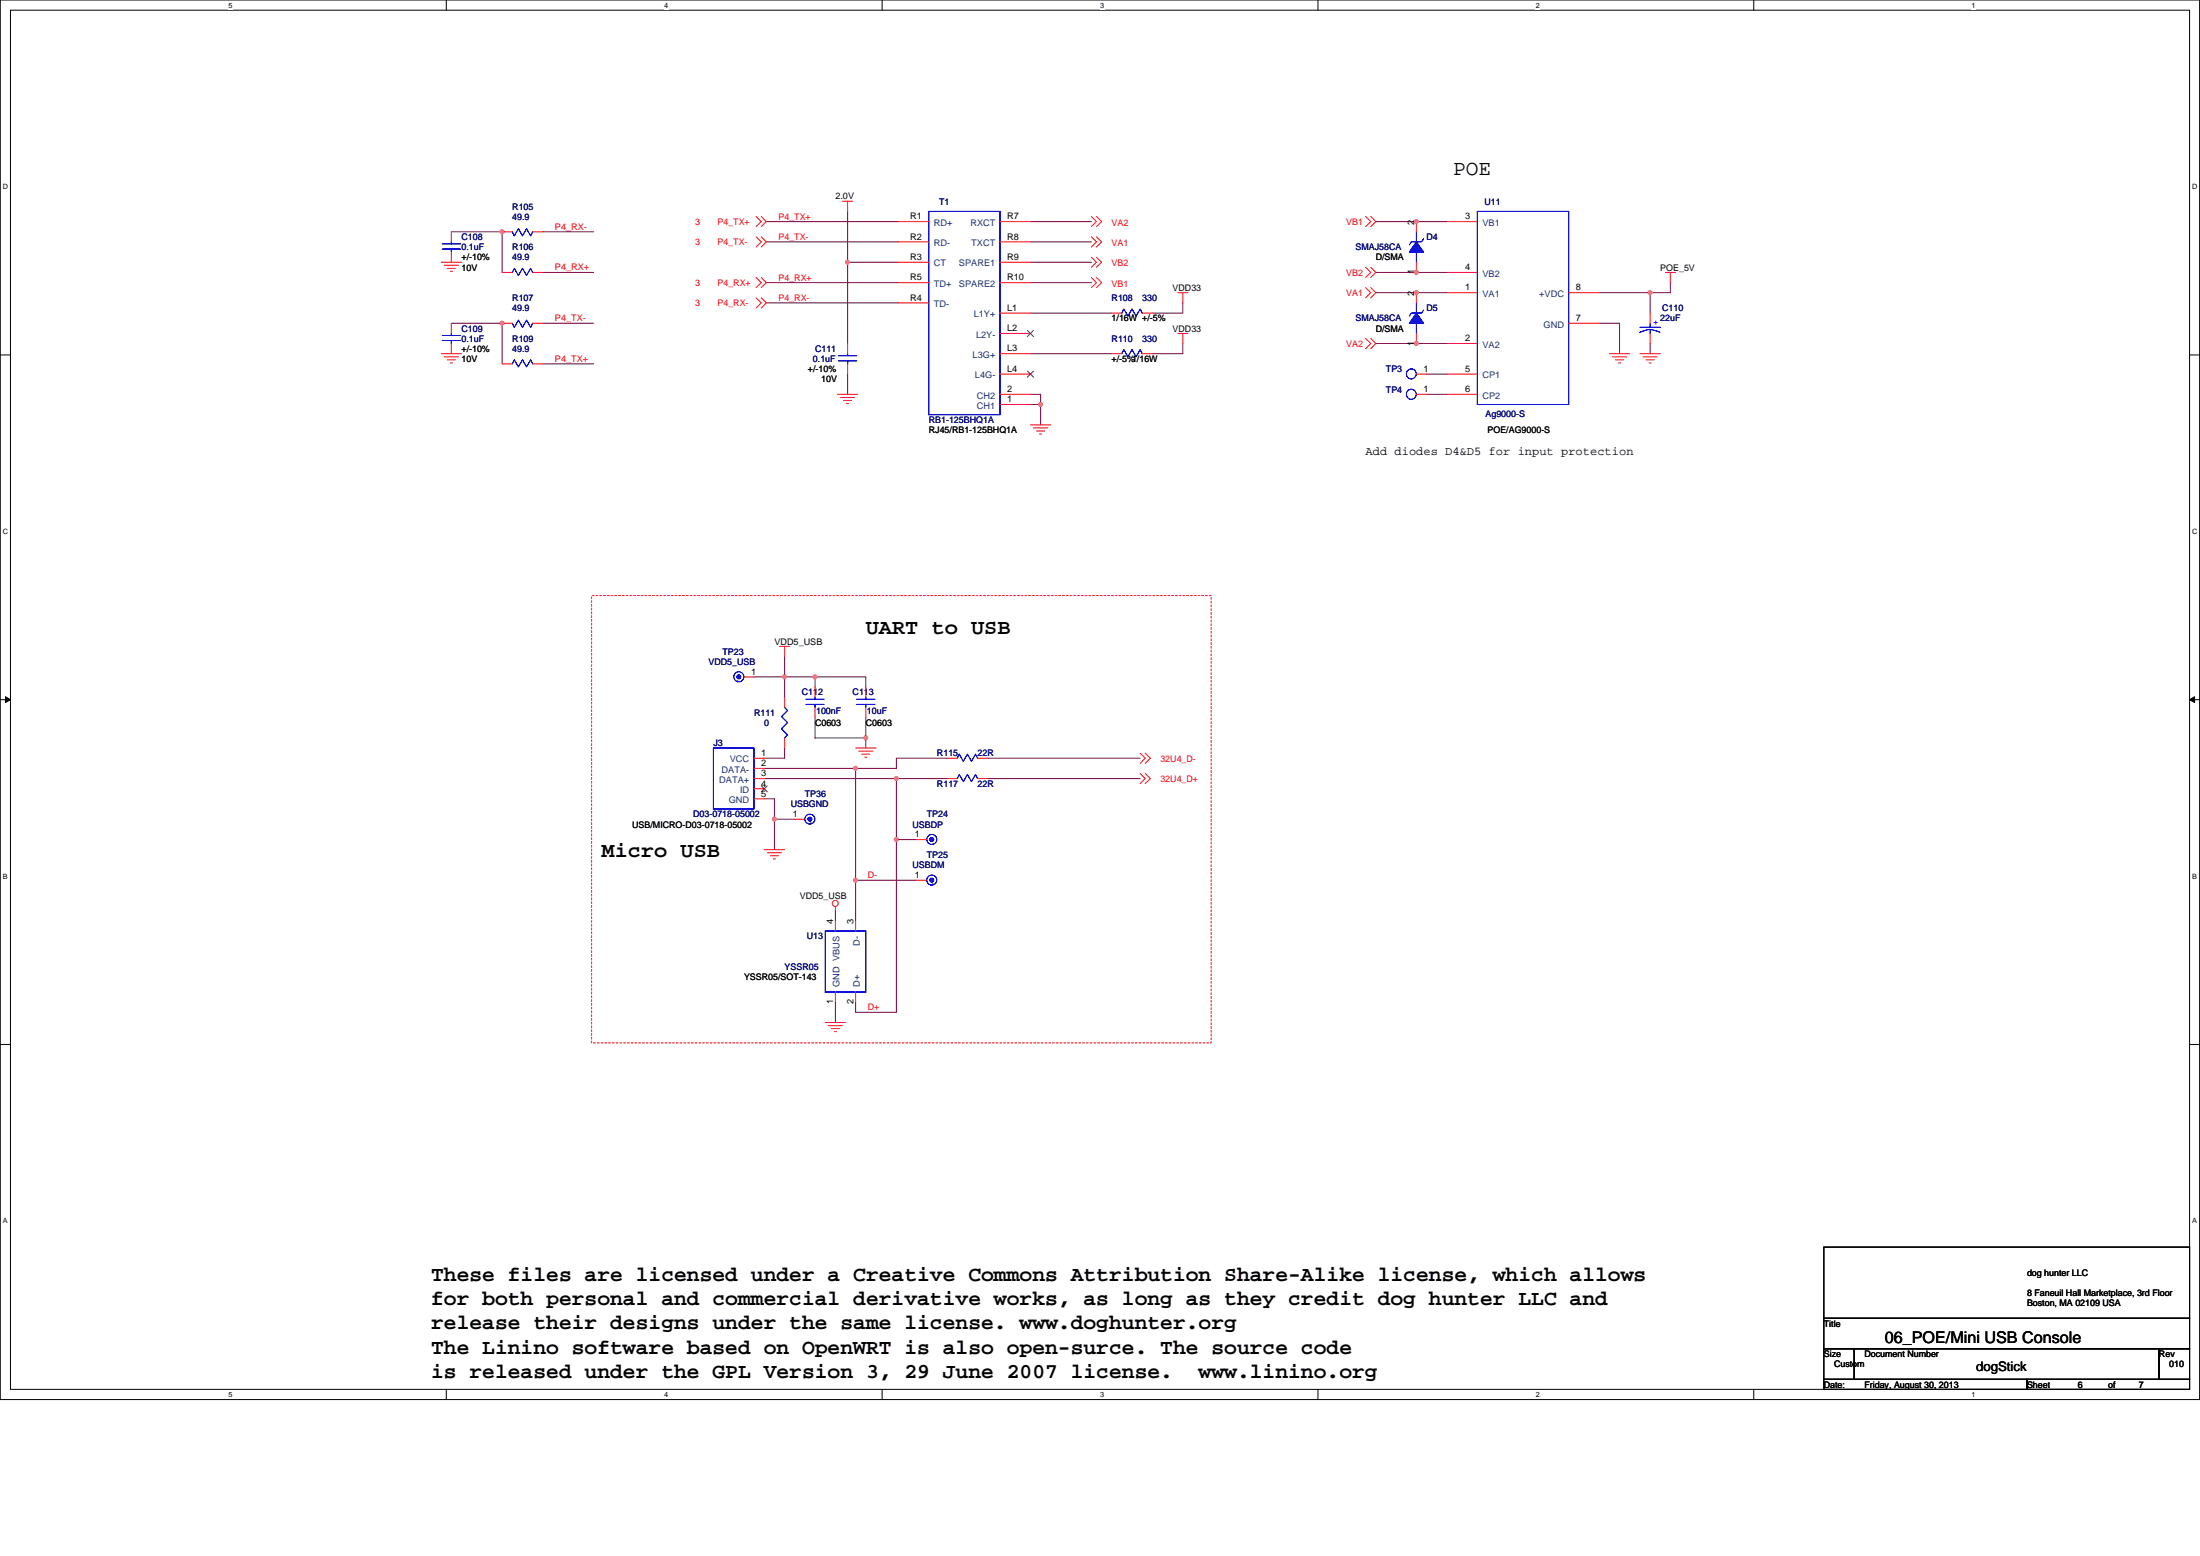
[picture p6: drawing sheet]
<svg xmlns="http://www.w3.org/2000/svg" width="297mm" height="210mm" viewBox="0 0 297 210" stroke-linecap="round" stroke-linejoin="round" font-family="sans-serif">
<path d="M0 0h297v188.9h-297zM1.4 1.4h294.2v186.1h-294.2z" fill="none" stroke="#000" stroke-width=".14"/>
<g fill="#fff">
<path d="M30.8 .1h.6v1.1h-.6z"/>
<path d="M30.8 187.6h.6v1.1h-.6z"/>
</g>
<path d="M60.3 0v1.4M60.3 187.5v1.4" fill="none" stroke="#000" stroke-width=".14"/>
<g fill="#fff">
<path d="M89.7 .1h.5v1.1h-.5z"/>
<path d="M89.7 187.6h.5v1.1h-.5z"/>
</g>
<path d="M119.1 0v1.4M119.1 187.5v1.4" fill="none" stroke="#000" stroke-width=".14"/>
<g fill="#fff">
<path d="M148.5 .1h.6v1.1h-.6z"/>
<path d="M148.5 187.6h.6v1.1h-.6z"/>
</g>
<path d="M177.9 0v1.4M177.9 187.5v1.4" fill="none" stroke="#000" stroke-width=".14"/>
<g fill="#fff">
<path d="M207.4 .1h.5v1.1h-.5z"/>
<path d="M207.4 187.6h.5v1.1h-.5z"/>
</g>
<path d="M236.8 0v1.4M236.8 187.5v1.4" fill="none" stroke="#000" stroke-width=".14"/>
<g fill="#fff">
<path d="M266.2 .1h.6v1.1h-.6z"/>
<path d="M266.2 187.6h.6v1.1h-.6z"/>
<path d="M.4 24.6h.7v1.1h-.7z"/>
<path d="M296 24.6h.7v1.1h-.7z"/>
<path d="M.4 71.2h.7v1.1h-.7z"/>
<path d="M296 71.2h.7v1.1h-.7z"/>
</g>
<path d="M0 47.9h1.4M295.6 47.9h1.4" fill="none" stroke="#000" stroke-width=".14"/>
<g fill="#fff">
<path d="M.4 117.7h.7v1.1h-.7z"/>
<path d="M296 117.7h.6v1.1h-.6z"/>
</g>
<path d="M0 94.4h1.4M295.6 94.4h1.4" fill="none" stroke="#000" stroke-width=".14"/>
<path d="M.7 94l.7 .4-.7 .4zM295.6 94.4l.7-.4v.8z" fill="#000" stroke="#000" stroke-width=".14"/>
<g fill="#fff">
<path d="M.4 164.2h.7v1.1h-.7z"/>
<path d="M296 164.2h.6v1.1h-.6z"/>
</g>
<path d="M0 140.9h1.4M295.6 140.9h1.4M246.2 168.3h49.4v9.6h-49.4zM246.2 177.9h49.4v4.1h-49.4zM246.2 182h4.2v4.1h-4.2zM246.2 186.1h27.5v1.4h-27.5zM250.4 182h41.1v4.1h-41.1zM273.7 186.1h21.9v1.4h-21.9zM291.5 182h4.1v4.1h-4.1z" fill="none" stroke="#000" stroke-width=".14"/>
<path d="M79.9 80.4h83.6v60.3h-83.6z" fill="none" stroke="#f00" stroke-width=".14" stroke-dasharray=".3 .3"/>
<g fill="none" stroke="#800040" stroke-width=".14">
<path d="M60.9 31.3h6.9v5.5M73.3 36.8h6.9M73.3 31.3h6.9M103.5 38.1h17.8M103.5 32.6h17.8M103.5 29.9h17.8M114.4 35.4v11M114.4 28.5v6.9M114.4 35.4h6.9M139.1 29.9h8.3M139.1 32.6h8.3M139.1 38.1h8.3"/>
<path d="M139.1 35.4h8.3M185.8 39.5h9.6M185.8 36.8h9.6M185.8 29.9h9.6M215.9 39.5h6.9M222.8 39.5v2.7M225.5 38.1v1.4h-2.7M60.9 43.6h6.9v5.5M73.3 43.6h6.9M73.3 49.1h6.9M103.5 40.9h17.8M114.4 50.5v2.7"/>
<path d="M139.1 53.2h1.4v1.4M139.1 54.6h1.4M139.1 47.7h11M139.1 42.2h11M140.5 54.6v2.7M159.7 46.4v1.3h-4.1M159.7 40.9v1.3h-4.1M185.8 46.4h9.6M192.6 53.2h2.8M192.6 50.5h2.8M215.9 43.6h2.8v4.1M222.8 46.4v1.3"/>
<path d="M101.8 91.4h4.1v2.7M105.9 88.6v2.8h4.1M110 96.8v2.8h6.9M110 91.4v1.3M110 91.4h6.9v1.3M116.9 96.8v4.1M103.2 107.8h1.4v2.8M103.2 103.7h12.3M103.2 105.1h17.8v8.2M104.6 110.6v4.1M104.6 110.6h2.7M105.9 100.9v1.4h-2.7"/>
<path d="M115.5 118.8v5.5M115.5 118.8h8.3M115.5 103.7v15.1M121 105.1h6.9M121 113.3h2.8M121 113.3v23.3h-5.5v-1.4M127.9 102.3h-6.9v1.4h-5.5M133.4 102.3h20.5M133.4 105.1h20.5M112.8 135.2v2.8M112.8 122.9v1.4"/>
</g>
<g fill="#f0f" stroke="#f0f" stroke-width=".14">
<circle cx="67.8" cy="31.3" r=".27"/>
<circle cx="67.8" cy="43.6" r=".27"/>
<circle cx="105.9" cy="91.3" r=".27"/>
<circle cx="121" cy="113.3" r=".27"/>
<circle cx="116.9" cy="99.6" r=".27"/>
<circle cx="110" cy="91.3" r=".27"/>
<circle cx="121" cy="105.1" r=".27"/>
<circle cx="115.5" cy="118.8" r=".27"/>
<circle cx="115.5" cy="103.7" r=".27"/>
<circle cx="104.5" cy="110.5" r=".27"/>
<circle cx="191.2" cy="39.5" r=".27"/>
<circle cx="191.2" cy="46.3" r=".27"/>
<circle cx="191.2" cy="36.8" r=".27"/>
<circle cx="191.2" cy="29.9" r=".27"/>
<circle cx="114.4" cy="35.4" r=".26"/>
<circle cx="140.5" cy="54.6" r=".27"/>
<circle cx="222.8" cy="39.5" r=".27"/>
</g>
<g fill="none" stroke="#f00" stroke-width=".14">
<path d="M59.6 35.4h2.7M60 35.8h1.9M60.4 36.2h1.1M60.8 36.6h.3M60.9 31.3v1.3M60.9 34v1.4M67.8 36.8h1.4M67.8 31.3h1.4M71.9 36.8h1.4M71.9 31.3h1.4M102.1 32l.7 .6-.7 .7M102.1 37.4l.7 .7-.7 .7"/>
<path d="M102.1 29.2l.7 .7-.7 .7M102.8 32l.7 .6-.7 .7M102.8 37.4l.7 .7-.7 .7M102.8 29.2l.7 .7-.7 .7M113.7 27.2h1.4M114.4 27.2v1.3M121.3 29.9h4.1M121.3 32.6h4.1M121.3 38.1h4.1M121.3 35.4h4.1M135 32.6h4.1M135 29.9h4.1"/>
<path d="M135 35.4h4.1M135 38.1h4.1M147.4 32l.6 .6-.6 .7M147.4 29.2l.6 .7-.6 .7M147.4 34.7l.6 .7-.6 .7M147.4 37.4l.6 .7-.6 .7M148 32l.7 .6-.7 .7M148 29.2l.7 .7-.7 .7M148 34.7l.7 .7-.7 .7M148 37.4l.7 .7-.7 .7M159 39.5h1.4M159.7 39.5v1.4"/>
<path d="M184.4 38.8l.7 .7-.7 .7M184.4 36.1l.7 .7-.7 .6M184.4 29.2l.7 .7-.7 .7M185.1 38.8l.7 .7-.7 .7M185.1 36.1l.7 .7-.7 .6M185.1 29.2l.7 .7-.7 .7M191.2 35.4v1.4M191.2 29.9v1.4M191.2 39.5v1.4M195.4 29.9h4.1M195.4 36.8h4.1M195.4 39.5h4.1"/>
<path d="M211.8 39.5h4.1M224.9 36.8h1.3M225.5 36.8v1.3M59.6 47.7h2.7M60 48.2h1.9M60.4 48.6h1.1M60.8 49h.3M60.9 43.6v1.4M60.9 46.4v1.3M67.8 43.6h1.4M67.8 49.1h1.4M71.9 43.6h1.4"/>
<path d="M71.9 49.1h1.4M102.1 40.2l.7 .7-.7 .7M102.8 40.2l.7 .7-.7 .7M113.1 53.2h2.7M113.5 53.6h1.9M113.9 54h1.1M114.3 54.5h.3M114.4 46.4v1.3M114.4 49.1v1.4M121.3 40.9h4.1M135 42.2h4.1M135 45h4.1"/>
<path d="M135 47.7h4.1M135 50.5h4.1M135 53.2h4.1M135 54.6h4.1M139.1 57.3h2.8M139.5 57.7h2M140 58.2h1.1M140.4 58.6h.2M150.1 42.2h1.4M150.1 47.7h1.4M154.2 42.2h1.4M154.2 47.7h1.4"/>
<path d="M159 45h1.4M159.7 45v1.4M184.4 45.7l.7 .7-.7 .7M185.1 45.7l.7 .7-.7 .7M191.2 53.2h1.4M191.2 45v1.4M191.2 50.5h1.4M195.4 46.4h4.1M195.4 50.5h4.1M195.4 53.2h4.1M211.8 43.6h4.1M217.3 47.7h2.7"/>
<path d="M217.7 48.2h1.9M218.1 48.6h1.1M218.5 49h.3M221.4 47.7h2.8M221.8 48.2h1.9M222.2 48.6h1.1M222.6 49h.3M222.8 42.2v1.4M222.8 45v1.4M100.5 91.4h1.3M105.2 87.2h1.4M105.9 94.1v1.4"/>
<path d="M105.9 99.6v1.3M105.9 87.2v1.4M110 92.7v1.4M110 95.5v1.3M116.9 92.7v1.4M116.9 95.5v1.3M101.8 102.3h1.4M101.8 105.1h1.4M101.8 103.7h1.4M101.8 106.4h1.4M101.8 107.8h1.4M103.2 114.7h2.7"/>
<path d="M103.6 115.1h1.9M104 115.5h1.1M104.4 115.9h.3M107.3 110.6h1.4M115.5 100.9h2.8M115.9 101.4h2M116.4 101.8h1.1M116.8 102.2h.2M123.8 113.3h1.3M123.8 118.8h1.3M127.9 105.1h1.3M127.9 102.3h1.3"/>
<path d="M132 105.1h1.4M132 102.3h1.4M153.9 101.6l.7 .7-.7 .7M153.9 104.4l.7 .7-.7 .6M154.6 101.6l.7 .7-.7 .7M154.6 104.4l.7 .7-.7 .6M111.4 138h2.8M111.8 138.4h1.9M112.2 138.8h1.1M112.6 139.2h.3M112.8 133.9v1.3M112.8 124.3v1.3"/>
<path d="M112.8 122.3v.6M115.5 124.3v1.3M115.5 133.9v1.3"/>
<circle cx="112.8" cy="121.9" r=".4"/>
</g>
<g fill="none" stroke="#00f" stroke-width=".14">
<path d="M59.7 33.6h2.5M59.7 32.9h2.5M60.9 32.6v.3M60.9 33.6v.4M69.2 31.3l.2 .5 .6-.9 .5 .9 .6-.9 .5 .9 .3-.5M69.2 36.8l.2-.6 .6 1 .5-1 .6 1 .5-1 .3 .6M125.4 28.5h9.6v27.5h-9.6zM191.2 34v1.4M191.2 31.3v1.3M192.2 32.2l-.3 .4h-1.3l-.3 .5M199.5 28.5h12.3v26.1h-12.3zM59.7 46h2.5"/>
<path d="M59.7 45.3h2.5M60.9 45v.3M60.9 46v.4M69.2 43.6l.2 .6 .6-1 .5 1 .6-1 .5 1 .3-.6M69.2 49.1l.2-.5 .6 .9 .5-.9 .6 .9 .5-.9 .3 .5M113.2 48.7h2.5M113.2 48h2.5M114.4 47.7v.3M114.4 48.7v.4M151.5 42.2l.2-.5 .6 1 .5-1 .6 1 .5-1 .3 .5M151.5 47.7l.2-.5 .6 1 .5-1 .6 1 .5-1 .3 .5M191.2 43.6v1.4"/>
<path d="M191.2 40.9v1.3M192.2 41.8l-.3 .4h-1.3l-.3 .5M221.4 44.2h2.8M222.8 44.6v.4M222.8 43.6v.6M224.1 44.9a2.64 2.64 0 0 0-2.7 0M105.9 95.5l.4 .4-.8 .8 .8 .8-.8 .8 .8 .9-.4 .4M108.8 95.1h2.5M108.8 94.4h2.5M110 94.1v.3M110 95.1v.4M115.7 95.1h2.4"/>
<path d="M115.7 94.4h2.4M116.9 94.1v.3M116.9 95.1v.4M96.3 100.9h5.5v8.3h-5.5zM129.2 105.1l.3-.6 .6 1 .5-1 .6 1 .5-1 .3 .6M129.2 102.3l.3-.5 .6 .9 .5-.9 .6 .9 .5-.9 .3 .5M111.4 125.6h5.5v8.3h-5.5z"/>
<circle cx="190.5" cy="50.5" r=".67"/>
<circle cx="190.5" cy="53.2" r=".67"/>
<circle cx="99.8" cy="91.3" r=".68"/>
<circle cx="109.3" cy="110.5" r=".67"/>
<circle cx="125.8" cy="118.8" r=".68"/>
<circle cx="125.8" cy="113.3" r=".68"/>
</g>
<g fill="#00f" stroke="#00f" stroke-width=".14">
<path d="M191.2 32.6l1 1.4h-1.9z" fill-rule="evenodd"/>
<path d="M191.2 32.6l1 1.4h-1.9z" fill-rule="evenodd"/>
<path d="M191.2 42.2l1 1.4h-1.9z" fill-rule="evenodd"/>
<path d="M191.2 42.2l1 1.4h-1.9z" fill-rule="evenodd"/>
<circle cx="125.8" cy="113.3" r=".27"/>
<circle cx="99.7" cy="91.3" r=".27"/>
<circle cx="109.4" cy="110.5" r=".27"/>
<circle cx="125.8" cy="118.8" r=".27"/>
</g>
<path d="M138.7 44.6l.8 .8M138.7 50.1l.8 .8M139.5 44.6l-.8 .8M139.5 50.1l-.8 .8M102.8 106l.8 .9M103.6 106l-.8 .9" fill="none" stroke="#804000" stroke-width=".14"/>
<g font-size="2.9">
<text x="196.2" y="23.6">POE</text>
<text x="116.9" y="85.5">UART to USB</text>
<text x="81.2" y="115.7">Micro USB</text>
<text x="58.2" y="172.9">These files are licensed under a Creative Commons Attribution Share-Alike license, which allows</text>
<text x="58.2" y="176.1">for both personal and commercial derivative works, as long as they credit dog hunter LLC and</text>
<text x="58.2" y="179.4">release their designs under the same license. www.doghunter.org</text>
<text x="58.2" y="182.7">The Linino software based on OpenWRT is also open-surce. The source code</text>
<text x="58.2" y="185.9">is released under the GPL Version 3, 29 June 2007 license.</text>
<text x="161.8" y="185.9">www.linino.org</text>
</g>
<text font-size="2.2" x="254.5" y="181.2">06_POE/Mini USB Console</text>
<text font-size="1.8" x="266.8" y="185">dogStick</text>
<text font-size="1.6" x="184.4" y="61.3">Add diodes D4&amp;D5 for input protection</text>
<g font-size="1.2" fill="#000080">
<text x="69.2" y="28.3">R105</text>
<text x="69.2" y="29.7">49.9</text>
<text x="126.8" y="27.7">T1</text>
<text x="200.4" y="27.7">U11</text>
<text x="62.3" y="32.4">C108</text>
<text x="62.3" y="33.8">0.1uF</text>
<text x="69.2" y="33.8">R106</text>
<text x="69.2" y="35.1">49.9</text>
<text x="183" y="33.8">SMAJ58CA</text>
<text x="192.6" y="32.4">D4</text>
<text x="69.2" y="40.6">R107</text>
<text x="69.2" y="42">49.9</text>
<text x="150.1" y="40.6">R108</text>
<text x="154.2" y="40.6">330</text>
<text x="192.6" y="42">D5</text>
<text x="224.4" y="42">C110</text>
<text x="62.3" y="44.7">C109</text>
<text x="62.3" y="46.1">0.1uF</text>
<text x="69.2" y="46.1">R109</text>
<text x="69.2" y="47.5">49.9</text>
<text x="110" y="47.5">C111</text>
<text x="150.1" y="46.1">R110</text>
<text x="154.2" y="46.1">330</text>
<text x="183" y="43.4">SMAJ58CA</text>
<text x="224.2" y="43.4">22uF</text>
<text x="109.8" y="48.9">0.1uF</text>
<text x="187.1" y="53">TP4</text>
<text x="187.1" y="50.2">TP3</text>
<text x="125.4" y="57.1">RB1-125BHQ1A</text>
<text x="200.6" y="56.3">Ag9000-S</text>
<text x="95.6" y="89.7">VDD5_USB</text>
<text x="97.6" y="88.3">TP23</text>
<text x="108.3" y="93.9">C112</text>
<text x="115.1" y="93.9">C113</text>
<text x="96.3" y="100.7">J3</text>
<text x="101.8" y="96.6">R111</text>
<text x="103.2" y="98">0</text>
<text x="110.2" y="96.3">100nF</text>
<text x="117" y="96.3">10uF</text>
<text x="108.7" y="107.6">TP36</text>
<text x="126.5" y="106.2">R117</text>
<text x="126.5" y="102.1">R115</text>
<text x="132" y="106.2">22R</text>
<text x="132" y="102.1">22R</text>
<text x="93.6" y="110.3">D03-0718-05002</text>
<text x="106.8" y="108.9">USBGND</text>
<text x="123.2" y="111.7">USBDP</text>
<text x="125.1" y="110.3">TP24</text>
<text x="123.2" y="117.2">USBDM</text>
<text x="125.1" y="115.8">TP25</text>
<text x="105.9" y="130.9">YSSR05</text>
<text x="108.9" y="126.8">U13</text>
</g>
<g font-size="1.2" fill="#f00">
<text x="105.1" y="29.6">P4_TX+</text>
<text x="74.9" y="31">P4_RX-</text>
<text x="93.9" y="33.1">3</text>
<text x="93.9" y="30.3">3</text>
<text x="96.9" y="33.1">P4_TX-</text>
<text x="96.9" y="30.3">P4_TX+</text>
<text x="105.1" y="32.4">P4_TX-</text>
<text x="150.1" y="33.2">VA1</text>
<text x="150.1" y="30.5">VA2</text>
<text x="150.1" y="36">VB2</text>
<text x="181.8" y="30.3">VB1</text>
<text x="74.9" y="36.5">P4_RX+</text>
<text x="93.9" y="41.3">3</text>
<text x="93.9" y="38.6">3</text>
<text x="96.9" y="41.3">P4_RX-</text>
<text x="96.9" y="38.6">P4_RX+</text>
<text x="105.1" y="37.9">P4_RX+</text>
<text x="105.1" y="40.6">P4_RX-</text>
<text x="150.1" y="38.7">VB1</text>
<text x="181.8" y="39.9">VA1</text>
<text x="181.8" y="37.2">VB2</text>
<text x="74.9" y="43.3">P4_TX-</text>
<text x="181.8" y="46.8">VA2</text>
<text x="74.9" y="48.8">P4_TX+</text>
<text x="156.7" y="102.8">32U4_D-</text>
<text x="156.7" y="105.5">32U4_D+</text>
<text x="117.2" y="118.5">D-</text>
<text x="117.2" y="136.3">D+</text>
</g>
<g font-size="1.2">
<text x="112.8" y="26.9">2.0V</text>
<text x="122.9" y="29.6">R1</text>
<text x="136" y="29.6">R7</text>
<text x="197.8" y="29.6">3</text>
<text x="62.3" y="35.1">+/-10%</text>
<text x="122.9" y="32.3">R2</text>
<text x="122.9" y="35.1">R3</text>
<text x="136" y="32.3">R8</text>
<text x="136" y="35.1">R9</text>
<text x="185.8" y="35.1">D/SMA</text>
<text x="190.9" y="30.3" transform="rotate(-90 190.9 30.3)">2</text>
<text x="62.3" y="36.5">10V</text>
<text x="122.9" y="40.6">R4</text>
<text x="122.9" y="37.8">R5</text>
<text x="136" y="42">L1</text>
<text x="136" y="37.8">R10</text>
<text x="158.3" y="39.3">VDD33</text>
<text x="190.9" y="39.9" transform="rotate(-90 190.9 39.9)">2</text>
<text x="190.9" y="37" transform="rotate(-90 190.9 37)">1</text>
<text x="197.8" y="36.5">4</text>
<text x="197.8" y="39.2">1</text>
<text x="212.8" y="39.2">8</text>
<text x="224.2" y="36.5">POE_5V</text>
<text x="62.3" y="47.5">+/-10%</text>
<text x="136" y="47.4">L3</text>
<text x="136" y="44.7">L2</text>
<text x="150.1" y="43.4">1/16W +/-5%</text>
<text x="158.3" y="44.7">VDD33</text>
<text x="185.8" y="44.7">D/SMA</text>
<text x="190.9" y="46.7" transform="rotate(-90 190.9 46.7)">1</text>
<text x="197.8" y="46.1">2</text>
<text x="212.8" y="43.3">7</text>
<text x="62.3" y="48.9">10V</text>
<text x="109.1" y="50.2">+/-10%</text>
<text x="110.9" y="51.6">10V</text>
<text x="136" y="52.9">2</text>
<text x="136" y="50.2">L4</text>
<text x="150.1" y="48.9">+/-5%1/16W</text>
<text x="192.2" y="52.9">1</text>
<text x="192.2" y="50.2">1</text>
<text x="197.8" y="50.2">5</text>
<text x="197.8" y="52.9">6</text>
<text x="125.4" y="58.5">RJ45/RB1-125BHQ1A</text>
<text x="136" y="54.3">1</text>
<text x="200.8" y="58.5">POE/AG9000-S</text>
<text x="104.6" y="87">VDD5_USB</text>
<text x="101.4" y="91.1">1</text>
<text x="110" y="98">C0603</text>
<text x="116.9" y="98">C0603</text>
<text x="102.8" y="107.5">5</text>
<text x="102.8" y="103.4">2</text>
<text x="102.8" y="102">1</text>
<text x="102.8" y="106.2">4</text>
<text x="102.8" y="104.8">3</text>
<text x="85.4" y="111.7">USB/MICRO-D03-0718-05002</text>
<text x="107" y="110.3">1</text>
<text x="123.5" y="113">1</text>
<text x="123.5" y="118.5">1</text>
<text x="108" y="121.3">VDD5_USB</text>
<text x="112.5" y="124.7" transform="rotate(-90 112.5 124.7)">4</text>
<text x="115.2" y="124.7" transform="rotate(-90 115.2 124.7)">3</text>
<text x="100.5" y="132.2">YSSR05/SOT-143</text>
<text x="112.5" y="135.5" transform="rotate(-90 112.5 135.5)">1</text>
<text x="115.2" y="135.5" transform="rotate(-90 115.2 135.5)">2</text>
<text x="273.7" y="172.2">dog hunter LLC</text>
<text x="246.2" y="179">Title</text>
<text x="273.7" y="174.9">8 Faneuil Hall Marketplace, 3rd Floor</text>
<text x="273.7" y="176.3">Boston, MA 02109 USA</text>
<text x="246.2" y="183.1">Size</text>
<text x="247.6" y="184.5">Custom</text>
<text x="251.7" y="183.1">Document Number</text>
<text x="291.5" y="183.1">Rev</text>
<text x="292.9" y="184.5">010</text>
<text x="246.2" y="187.3">Date:</text>
<text x="251.7" y="187.3">Friday, August 30, 2013</text>
<text x="273.7" y="187.3">Sheet</text>
<text x="280.5" y="187.3">6</text>
<text x="284.6" y="187.3">of</text>
<text x="288.8" y="187.3">7</text>
</g>
<g font-size="1.2" fill="#004080">
<text x="126.1" y="30.5">RD+</text>
<text x="126.1" y="33.2">RD-</text>
<text x="126.1" y="36">CT</text>
<text x="129.5" y="36">SPARE1</text>
<text x="131" y="30.5">RXCT</text>
<text x="131.1" y="33.2">TXCT</text>
<text x="200.1" y="30.5">VB1</text>
<text x="126.1" y="41.4">TD-</text>
<text x="126.1" y="38.7">TD+</text>
<text x="129.5" y="38.7">SPARE2</text>
<text x="200.1" y="37.3">VB2</text>
<text x="200.1" y="40.1">VA1</text>
<text x="207.8" y="40.1">+VDC</text>
<text x="131.5" y="42.8">L1Y+</text>
<text x="131.8" y="45.6">L2Y-</text>
<text x="200.1" y="46.9">VA2</text>
<text x="208.4" y="44.2">GND</text>
<text x="131.3" y="48.3">L3G+</text>
<text x="131.6" y="51.1">L4G-</text>
<text x="131.9" y="53.8">CH2</text>
<text x="200.1" y="51.1">CP1</text>
<text x="200.1" y="53.8">CP2</text>
<text x="131.9" y="55.2">CH1</text>
<text x="99.4" y="91.9">.</text>
<text x="97.1" y="105.6">DATA+</text>
<text x="97.4" y="104.3">DATA-</text>
<text x="98.5" y="102.9">VCC</text>
<text x="99.9" y="107">ID</text>
<text x="98.4" y="108.4">GND</text>
<text x="109.3" y="111.1">.</text>
<text x="125.8" y="113.9">.</text>
<text x="125.8" y="119.4">.</text>
<text x="116.1" y="127.7" transform="rotate(-90 116.1 127.7)">D-</text>
<text x="113.4" y="133.2" transform="rotate(-90 113.4 133.2)">GND VBUS</text>
<text x="116.1" y="133.2" transform="rotate(-90 116.1 133.2)">D+</text>
</g>
<text font-size="1.2" fill="#00f" x="223.2" y="43.9">+</text>
<g font-size="1">
<text x="30.8" y="1">5</text>
<text x="89.7" y="1">4</text>
<text x="148.5" y="1">3</text>
<text x="207.4" y="1">2</text>
<text x="266.2" y="1">1</text>
<text x=".4" y="25.5">D</text>
<text x="296" y="25.5">D</text>
<text x=".4" y="72.1">C</text>
<text x="296" y="72.1">C</text>
<text x=".4" y="118.6">B</text>
<text x="296" y="118.6">B</text>
<text x=".4" y="165.1">A</text>
<text x="296" y="165.1">A</text>
<text x="30.8" y="188.5">5</text>
<text x="89.7" y="188.5">4</text>
<text x="148.5" y="188.5">3</text>
<text x="207.4" y="188.5">2</text>
<text x="266.2" y="188.5">1</text>
</g>
</svg>
